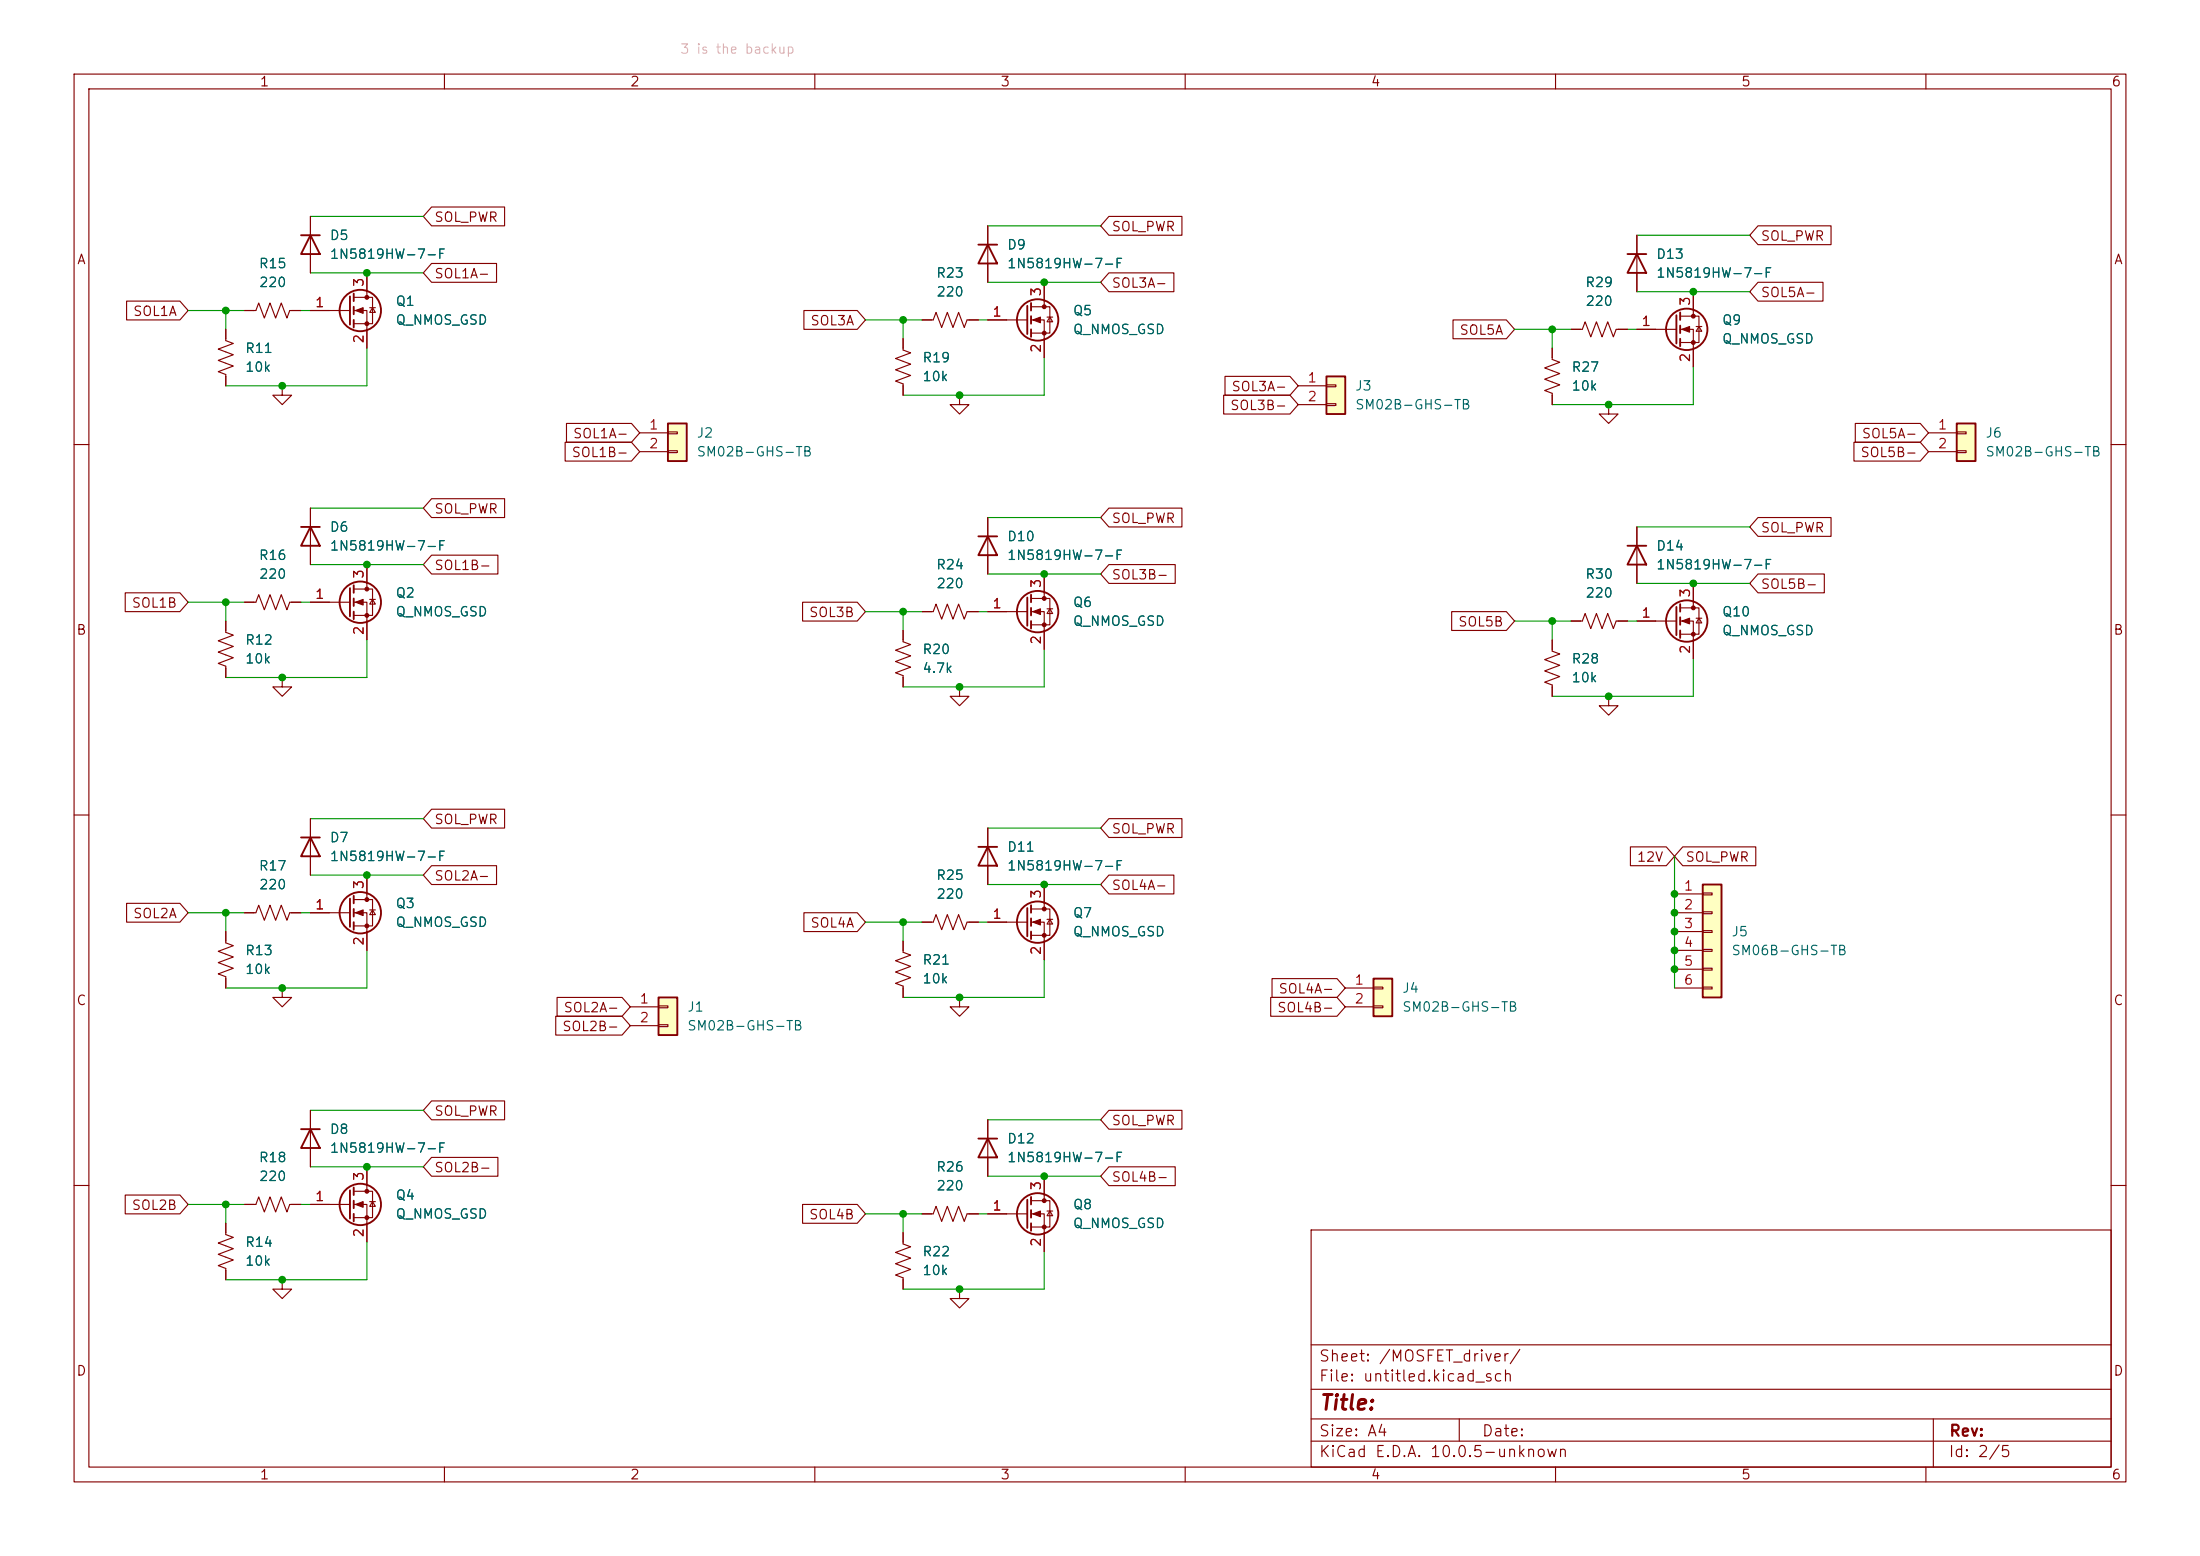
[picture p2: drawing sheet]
<svg xmlns="http://www.w3.org/2000/svg" width="297mm" height="210mm" viewBox="0 0 297 210" stroke-linecap="round" stroke-linejoin="round" font-family="sans-serif">
<g fill="none" stroke="#840000" stroke-width=".15">
<path d="M10 10h277v190h-277zM12 12h273v186h-273zM60 10v2M110 10v2M160 10v2M210 10v2M260 10v2M121.9 45.7v1.5l1 .4-2 .8 2 .7-2 .8 2 .8-2 .7 1 .4v1.5M124.5 43.2h1.5l.4-1 .7 2 .8-2 .8 2 .7-2 .8 2 .4-1h1.5M129.5 53.3v1.3h1.3l-1.3 1.3-1.2-1.3h1.2M129.5 53.3h.1M10 60h2"/>
<path d="M133.3 69.9v7.6M141 77.5v3.3M285 60h2M30.5 83.8v1.5l1 .4-2 .8 2 .7-2 .8 2 .8-2 .7 1 .4v1.5M33 81.3h1.5l.4-1 .8 2 .7-2 .8 2 .8-2 .7 2 .4-1h1.5M38.1 91.4v1.3h1.3l-1.3 1.3-1.3-1.3h1.3M38.1 91.4h.1M121.9 85.1v1.5l1 .4-2 .8 2 .7-2 .8 2 .7-2 .8 1 .4v1.5M133.3 82.6h5.4M139.2 80.8h2.5v3.5h-2.5M139.2 82.6h1.8v5M141.4 82.2h.7"/>
<path d="M141.7 82.2l.4 .6h-.7zM10 110h2M285 110h2M10 160h2M177 166h108v32h-108zM285 160h2M60 198v2M110 198v2M160 198v2M177 194.5h108M177 191.5h108M177 187.5h108"/>
<path d="M177 181.5h108M197 191.5v3M210 198v2M260 198v2M261 191.5v6.5"/>
</g>
<g fill="none" stroke="#840000" stroke-width=".25">
<path d="M132.1 72.4h2.5M133.3 72.4l1.3 2.5h-2.5zM138.7 80.6v3.9M139.2 80.3v1M139.2 82v1.1M139.2 83.8v1"/>
<circle cx="140.1" cy="82.5" r="2.79"/>
</g>
<g fill="#840000" stroke="#840000" stroke-width=".15">
<path d="M139.4 82.6l1.1-.4v.7z"/>
<circle cx="141" cy="80.8" r=".25"/>
<circle cx="141" cy="84.3" r=".25"/>
</g>
<path d="M179.1 50.8h2.5v5.1h-2.5z" fill="#ffffc2"/>
<g fill="none" stroke="#840000" stroke-width=".25">
<path d="M132.1 33h2.5M133.3 33l1.3 2.6h-2.5zM138.7 41.3v3.8M139.2 40.9v1M139.2 42.7v1M139.2 44.5v1M179.1 50.8h2.5v5.1h-2.5zM40.6 152.4h2.6M41.9 152.4l1.3 2.5h-2.6zM47.2 160.7v3.8M47.8 160.3v1M47.8 162.1v1"/>
<path d="M47.8 163.8v1"/>
<circle cx="140.1" cy="43.2" r="2.79"/>
<circle cx="48.6" cy="162.6" r="2.79"/>
</g>
<g fill="none" stroke="#840000" stroke-width=".15">
<path d="M133.3 30.5v7.6M141 38.1v3.3M133.3 43.2h5.4M139.2 41.4h2.5v3.6h-2.5M139.2 43.2h1.8v5.1M141.4 42.8h.7M141.7 42.8l.4 .6h-.7zM175.3 52.1h3.8M175.3 54.6h3.8M179.1 51.9h1.2v.3h-1.2zM179.1 54.5h1.2v.2h-1.2zM124.5 82.6h1.5l.4-1.1 .7 2.1 .8-2.1 .8 2.1 .7-2.1 .8 2.1 .4-1h1.5"/>
<path d="M129.5 92.7v1.3h1.3l-1.3 1.3-1.2-1.3h1.2M129.5 92.7h.1M41.9 149.9v7.6M49.5 157.5v3.3M30.5 165.1v1.5l1 .4-2 .8 2 .7-2 .8 2 .8-2 .7 1 .4v1.5M33 162.6h1.5l.4-1.1 .8 2.1 .7-2.1 .8 2.1 .8-2.1 .7 2.1 .4-1h1.5M38.1 172.7v1.3h1.3l-1.3 1.3-1.3-1.3h1.3M38.1 172.7h.1M41.9 162.6h5.3M47.8 160.8h2.5v3.5h-2.5M47.8 162.6h1.7v5M49.9 162.2h.8"/>
<path d="M50.3 162.2l.4 .6h-.8z"/>
</g>
<g fill="#840000" stroke="#840000" stroke-width=".15">
<path d="M48 162.6l1-.4v.7z"/>
<path d="M139.4 43.2l1.1-.4v.8z"/>
<circle cx="49.5" cy="160.8" r=".25"/>
<circle cx="49.5" cy="164.3" r=".25"/>
<circle cx="141" cy="41.4" r=".25"/>
<circle cx="141" cy="45" r=".25"/>
</g>
<path d="M185.4 132.1h2.6v5.1h-2.6z" fill="#ffffc2"/>
<g fill="none" stroke="#840000" stroke-width=".25">
<path d="M219.7 34.3h2.5M221 34.3l1.2 2.5h-2.5zM226.3 42.5v3.9M226.8 42.2v1M226.8 43.9v1.1M226.8 45.7v1M219.7 73.7h2.5M221 73.7l1.2 2.5h-2.5zM226.3 81.9v3.8M226.8 81.5v1.1M226.8 83.3v1M226.8 85.1v1"/>
<path d="M185.4 132.1h2.6v5.1h-2.6z"/>
<circle cx="227.7" cy="44.4" r="2.79"/>
<circle cx="227.7" cy="83.8" r="2.79"/>
</g>
<g fill="none" stroke="#840000" stroke-width=".15">
<path d="M221 31.8v7.6M228.6 39.4v3.3M221 44.5h5.3M226.8 42.7h2.6v3.5h-2.6M226.8 44.5h1.8v5M229 44.1h.7M229.4 44.1l.3 .6h-.7zM221 71.1v7.6M228.6 78.7v3.3M209.5 86.4v1.5l1.1 .4-2.1 .7 2.1 .8-2.1 .8 2.1 .7-2.1 .8 1 .4v1.5M221 83.8h5.3M226.8 82h2.6v3.6h-2.6"/>
<path d="M226.8 83.8h1.8v5.1M229 83.4h.7M229.4 83.4l.3 .7h-.7zM129.5 134.6v1.3h1.3l-1.3 1.3-1.2-1.3h1.2M129.5 134.6h.1M181.6 133.4h3.8M181.6 135.9h3.8M185.4 133.2h1.3v.3h-1.3zM185.4 135.8h1.3v.2h-1.3z"/>
</g>
<g fill="#840000" stroke="#840000" stroke-width=".15">
<path d="M227.1 44.5l1-.4v.7z"/>
<path d="M227.1 83.8l1-.4v.8z"/>
<circle cx="228.6" cy="42.7" r=".25"/>
<circle cx="228.6" cy="46.2" r=".25"/>
<circle cx="228.6" cy="82" r=".25"/>
<circle cx="228.6" cy="85.6" r=".25"/>
</g>
<path d="M229.9 119.4h2.5v15.2h-2.5z" fill="#ffffc2"/>
<path d="M229.9 119.4h2.5v15.2h-2.5z" fill="none" stroke="#840000" stroke-width=".25"/>
<g fill="none" stroke="#840000" stroke-width=".15">
<path d="M209.5 47v1.5l1.1 .4-2.1 .8 2.1 .7-2.1 .8 2.1 .7-2.1 .8 1 .4v1.5M212.1 44.5h1.5l.4-1.1 .8 2.1 .7-2.1 .8 2.1 .7-2.1 .8 2.1 .4-1h1.5M217.2 54.6v1.3h1.2l-1.2 1.3-1.3-1.3h1.3M217.2 54.6h.1M226.1 120.7h3.8M226.1 123.2h3.8M226.1 125.7h3.8M226.1 128.3h3.8M226.1 130.8h3.8M226.1 133.4h3.8M229.9 120.5h1.2v.3h-1.2zM229.9 123.1h1.2v.2h-1.2z"/>
<path d="M229.9 125.6h1.2v.3h-1.2zM229.9 128.1h1.2v.3h-1.2zM229.9 130.7h1.2v.2h-1.2zM229.9 133.2h1.2v.3h-1.2z"/>
</g>
<path d="M264.2 57.2h2.5v5h-2.5z" fill="#ffffc2"/>
<g fill="none" stroke="#840000" stroke-width=".25">
<path d="M264.2 57.2h2.5v5h-2.5zM40.6 71.1h2.6M41.9 71.1l1.3 2.6h-2.6zM47.2 79.4v3.8M47.8 79v1M47.8 80.8v1M47.8 82.6v1M40.6 113h2.6M41.9 113l1.3 2.6h-2.6zM132.1 114.3h2.5M133.3 114.3l1.3 2.5h-2.5zM47.2 121.3v3.8"/>
<path d="M47.8 120.9v1M47.8 122.7v1M47.8 124.5v1M138.7 122.6v3.8M139.2 122.2v1M139.2 124v1M139.2 125.7v1M138.7 161.9v3.8M139.2 161.5v1.1M139.2 163.3v1M139.2 165.1v1"/>
<circle cx="48.6" cy="81.3" r="2.79"/>
<circle cx="48.6" cy="123.2" r="2.79"/>
<circle cx="140.1" cy="124.5" r="2.79"/>
<circle cx="140.1" cy="163.8" r="2.79"/>
</g>
<g fill="none" stroke="#840000" stroke-width=".15">
<path d="M30.5 44.5v1.5l1 .4-2 .7 2 .8-2 .7 2 .8-2 .8 1 .3v1.6M38.1 52.1v1.2h1.3l-1.3 1.3-1.3-1.3h1.3M38.1 52.1h.1M260.3 58.4h3.9M264.2 58.3h1.2v.2h-1.2zM41.9 68.6v7.6M47.8 79.5h2.5v3.6h-2.5M49.5 76.2v3.3M260.3 61h3.9M264.2 60.8h1.2v.3h-1.2zM41.9 81.3h5.3M47.8 81.3h1.7v5.1"/>
<path d="M49.9 80.9h.8M50.3 80.9l.4 .6h-.8zM212.1 83.8h1.5l.4-1 .8 2 .7-2 .8 2 .7-2 .8 2 .4-1h1.5M217.2 94v1.3h1.2l-1.2 1.2-1.3-1.2h1.3M217.2 94h.1M41.9 110.5v7.6M49.5 118.1v3.3M133.3 111.8v7.6M141 119.4v3.3M30.5 125.7v1.6l1 .3-2 .8 2 .8-2 .7 2 .8-2 .7 1 .4v1.6M33 123.2h1.5l.4-1 .8 2 .7-2 .8 2 .8-2 .7 2 .4-1h1.5M38.1 133.4v1.2h1.3l-1.3 1.3-1.3-1.3h1.3"/>
<path d="M38.1 133.4h.1M41.9 123.2h5.3M47.8 121.4h2.5v3.6h-2.5M47.8 123.2h1.7v5.1M49.9 122.8h.8M50.3 122.8l.4 .6h-.8zM121.9 127v1.5l1 .4-2 .8 2 .7-2 .8 2 .8-2 .7 1 .4v1.5M133.3 124.5h5.4M139.2 122.7h2.5v3.5h-2.5M139.2 124.5h1.8v5M141.4 124.1h.7M141.7 124.1l.4 .6h-.7z"/>
<path d="M141 158.8v3.3M121.9 166.4v1.5l1 .4-2 .7 2 .8-2 .8 2 .7-2 .8 1 .4v1.5M129.5 174v1.3h1.3l-1.3 1.2-1.2-1.2h1.2M129.5 174h.1M133.3 163.8h5.4M139.2 162.1h2.5v3.5h-2.5M139.2 163.8h1.8v5.1M141.4 163.4h.7M141.7 163.4l.4 .7h-.7z"/>
</g>
<g fill="#840000" stroke="#840000" stroke-width=".15">
<path d="M48 123.2l1-.4v.8z"/>
<path d="M48 81.3l1-.4v.8z"/>
<path d="M139.4 163.8l1.1-.4v.8z"/>
<path d="M139.4 124.5l1.1-.4v.7z"/>
<circle cx="49.5" cy="121.4" r=".25"/>
<circle cx="49.5" cy="125" r=".25"/>
<circle cx="49.5" cy="79.5" r=".25"/>
<circle cx="49.5" cy="83.1" r=".25"/>
<circle cx="141" cy="162.1" r=".25"/>
<circle cx="141" cy="165.6" r=".25"/>
<circle cx="141" cy="122.7" r=".25"/>
<circle cx="141" cy="126.2" r=".25"/>
</g>
<path d="M88.9 134.6h2.5v5.1h-2.5z" fill="#ffffc2"/>
<path d="M88.9 134.6h2.5v5.1h-2.5z" fill="none" stroke="#840000" stroke-width=".25"/>
<path d="M85.1 135.9h3.8M85.1 138.4h3.8M88.9 135.8h1.3v.2h-1.3zM88.9 138.3h1.3v.3h-1.3z" fill="none" stroke="#840000" stroke-width=".15"/>
<path d="M90.2 57.2h2.5v5h-2.5z" fill="#ffffc2"/>
<g fill="none" stroke="#840000" stroke-width=".25">
<path d="M40.6 31.8h2.6M41.9 31.8l1.3 2.5h-2.6zM47.8 39.6v1M47.2 40v3.8M47.8 41.4v1M47.8 43.2v1M90.2 57.2h2.5v5h-2.5zM132.1 153.7h2.5M133.3 153.7l1.3 2.5h-2.5z"/>
<circle cx="48.6" cy="41.9" r="2.79"/>
</g>
<g fill="none" stroke="#840000" stroke-width=".15">
<path d="M41.9 29.2v7.6M49.5 36.8v3.3M58.3 35.6h8.7v2.5h-8.7l-1.2-1.3zM58.3 27.9h9.8v2.6h-9.8l-1.2-1.3zM133.3 30.5v2.5M133.3 35.6v2.5M141 38.1v2.5M149.7 36.8h8.8v2.6h-8.8l-1.1-1.3zM149.7 29.2h9.9v2.6h-9.9l-1.1-1.3zM221 31.8v2.5M221 36.8v2.6M228.6 39.4v2.5"/>
<path d="M237.3 38.1h8.8v2.5h-8.8l-1.1-1.2zM237.3 30.5h9.9v2.5h-9.9l-1.1-1.2zM17.1 40.6h7.2l1.1 1.3-1.1 1.3h-7.2zM30.5 44.5v1.2M30.5 50.8v1.3M33 41.9h1.5l.4-1 .8 2 .7-2 .8 2 .8-2 .7 2 .4-1h1.5M38.1 52.1h.1M41.9 41.9h5.3M47.8 40.1h2.5v3.6h-2.5M47.8 41.9h1.7v5.1M49.9 41.5h.8M50.3 41.5l.4 .7h-.8z"/>
<path d="M76.3 59.7h8.9l1.2 1.3-1.2 1.2h-8.9zM76.5 57.1h8.7l1.2 1.3-1.2 1.3h-8.7zM86.4 58.4h3.8M90.2 58.3h1.2v.2h-1.2zM108.5 41.9h7.2l1.1 1.3-1.1 1.3h-7.2zM121.9 45.7v1.3M121.9 52.1v1.2M124.5 43.2h1.2M129.5 53.3h.1M130.8 43.2h1.3M133.3 43.2h2.6M141 45.7v2.6"/>
<path d="M165.2 53.3h8.9l1.2 1.3-1.2 1.3h-8.9zM165.4 50.8h8.7l1.2 1.3-1.2 1.2h-8.7zM196.2 43.2h7.2l1.1 1.3-1.1 1.2h-7.2zM209.5 47v1.3M209.5 53.3v1.3M212.1 44.5h1.3M217.2 54.6h.1M218.4 44.5h1.3M221 44.5h2.5M228.6 47v2.5M250.3 59.7h8.9l1.1 1.3-1.1 1.2h-8.9zM250.5 57.1h8.7l1.1 1.3-1.1 1.3h-8.7z"/>
<path d="M41.9 68.6v2.5M41.9 73.7v2.5M49.5 76.2v2.5M58.3 74.9h8.9v2.6h-8.9l-1.2-1.3zM58.3 67.3h9.8v2.6h-9.8l-1.2-1.3zM86.4 61h3.8M90.2 60.8h1.2v.3h-1.2zM133.3 69.9v2.5M133.3 74.9v2.6M141 77.5v2.5M149.7 68.6h9.9v2.5h-9.9l-1.1-1.2zM149.7 76.2h9v2.5h-9l-1.1-1.2z"/>
<path d="M221 71.1v2.6M221 76.2v2.5M228.6 78.7v2.6M237.3 77.5h9v2.5h-9l-1.1-1.3zM237.3 69.8h9.9v2.6h-9.9l-1.1-1.3zM16.9 80h7.4l1.1 1.3-1.1 1.3h-7.4zM30.5 83.8v1.3M30.5 90.2v1.2M33 81.3h1.3M38.1 91.4h.1M39.4 81.3h1.2M41.9 81.3h2.5"/>
<path d="M49.5 83.8v2.6M108.3 81.3h7.4l1.1 1.3-1.1 1.2h-7.4zM121.9 85.1v1.3M121.9 91.4v1.3M124.5 82.6h1.2M129.5 92.7h.1M130.8 82.6h1.3M133.3 82.6h2.6M141 85.1v2.5M196 82.5h7.4l1.1 1.3-1.1 1.3h-7.4zM209.5 86.4v1.2M209.5 92.7v1.3"/>
<path d="M212.1 83.8h1.3M217.2 94h.1M218.4 83.8h1.3M221 83.8h2.5M228.6 86.4v2.5M41.9 110.5v2.5M41.9 115.6v2.5M49.5 118.1v2.6M58.3 116.8h8.7v2.6h-8.7l-1.2-1.3zM58.3 109.2h9.8v2.6h-9.8l-1.2-1.3zM133.3 111.8v2.5M133.3 116.8v2.6"/>
<path d="M141 119.4v2.5M149.7 110.5h9.9v2.5h-9.9l-1.1-1.2zM149.7 118.1h8.8v2.6h-8.8l-1.1-1.3zM220.1 114.3h4.8l1.2 1.3-1.2 1.2h-4.8zM227.2 114.3h9.8v2.5h-9.8l-1.1-1.2zM17.1 121.9h7.2l1.1 1.3-1.1 1.3h-7.2zM30.5 125.7v1.3M30.5 132.1v1.3M33 123.2h1.3M38.1 133.4h.1M39.4 123.2h1.2M41.9 123.2h2.5"/>
<path d="M49.5 125.7v2.6M75 137.2h9l1.1 1.2-1.1 1.3h-9zM75.2 134.6h8.8l1.1 1.3-1.1 1.3h-8.8zM108.5 123.2h7.2l1.1 1.3-1.1 1.2h-7.2zM121.9 127v1.3M121.9 133.4v1.2M124.5 124.5h1.5l.4-1.1 .7 2.1 .8-2.1 .8 2.1 .7-2.1 .8 2.1 .4-1h1.5M129.5 134.6h.1M133.3 124.5h2.6M141 127v2.5M171.5 134.6h9l1.1 1.3-1.1 1.3h-9zM171.7 132.1h8.8l1.1 1.3-1.1 1.2h-8.8z"/>
<path d="M41.9 149.9v2.5M41.9 154.9v2.6M49.5 157.5v2.5M58.3 156.2h8.9v2.6h-8.9l-1.2-1.3zM58.3 148.6h9.8v2.5h-9.8l-1.2-1.2zM133.3 151.1v7.7M141 158.8v2.5M149.7 149.9h9.9v2.5h-9.9l-1.1-1.3zM149.7 157.5h9v2.5h-9l-1.1-1.2zM16.9 161.3h7.4l1.1 1.3-1.1 1.2h-7.4zM30.5 165.1v1.3M30.5 171.5v1.2"/>
<path d="M33 162.6h1.3M38.1 172.7h.1M39.4 162.6h1.2M41.9 162.6h2.5M49.5 165.1v2.5M108.3 162.6h7.4l1.1 1.2-1.1 1.3h-7.4zM121.9 166.4v1.2M121.9 172.7v1.3M124.5 163.8h1.5l.4-1 .7 2 .8-2 .8 2 .7-2 .8 2 .4-1h1.5M129.5 174h.1M133.3 163.8h2.6M141 166.4v2.5"/>
</g>
<g fill="#840000" stroke="#840000" stroke-width=".15">
<path d="M48 41.9l1-.4v.8z"/>
<circle cx="49.5" cy="40.1" r=".25"/>
<circle cx="49.5" cy="43.7" r=".25"/>
</g>
<g fill="none" stroke="#009600" stroke-width=".15">
<path d="M41.9 29.2h15.2M41.9 36.8h15.2M133.3 30.5h15.3M133.3 38.1h15.3M221 39.4h15.2M221 31.8h15.2M25.4 41.9h7.6M30.5 41.9v2.6M40.6 41.9h1.3M49.5 47v5.1h-19M116.8 43.2h7.7M121.9 43.2v2.5"/>
<path d="M132.1 43.2h1.2M141 48.3v5h-19.1M204.5 44.5h7.6M209.5 44.5v2.5M219.7 44.5h1.3M228.6 49.5v5.1h-19.1M41.9 76.2h15.2M41.9 68.6h15.2M133.3 77.5h15.3M133.3 69.9h15.3M221 78.7h15.2M221 71.1h15.2"/>
<path d="M25.4 81.3h7.6M30.5 81.3v2.5M40.6 81.3h1.3M49.5 86.4v5h-19M116.8 82.6h7.7M121.9 82.6v2.5M132.1 82.6h1.2M141 87.6v5.1h-19.1M204.5 83.8h7.6M209.5 83.8v2.6M219.7 83.8h1.3M228.6 88.9v5.1h-19.1"/>
<path d="M41.9 110.5h15.2M41.9 118.1h15.2M133.3 111.8h15.3M133.3 119.4h15.3M226.1 115.6v17.8M25.4 123.2h7.6M30.5 123.2v2.5M40.6 123.2h1.3M49.5 128.3v5.1h-19M116.8 124.5h7.7M121.9 124.5v2.5M132.1 124.5h1.2"/>
<path d="M141 129.5v5.1h-19.1M41.9 149.9h15.2M41.9 157.5h15.2M133.3 151.1h15.3M133.3 158.8h15.3M25.4 162.6h7.6M30.5 162.6v2.5M40.6 162.6h1.3M49.5 167.6v5.1h-19M116.8 163.8h7.7M121.9 163.8v2.6M132.1 163.8h1.2"/>
<path d="M141 168.9v5.1h-19.1"/>
</g>
<g fill="#009600" stroke="#009600" stroke-width=".14">
<circle cx="121.9" cy="43.2" r=".46"/>
<circle cx="49.5" cy="76.2" r=".46"/>
<circle cx="141" cy="38.1" r=".46"/>
<circle cx="129.5" cy="53.3" r=".46"/>
<circle cx="30.5" cy="81.3" r=".46"/>
<circle cx="49.5" cy="36.8" r=".46"/>
<circle cx="121.9" cy="82.6" r=".46"/>
<circle cx="141" cy="77.5" r=".46"/>
<circle cx="226.1" cy="125.7" r=".46"/>
<circle cx="217.2" cy="94" r=".46"/>
<circle cx="226.1" cy="128.3" r=".46"/>
<circle cx="226.1" cy="120.7" r=".46"/>
<circle cx="226.1" cy="123.2" r=".46"/>
<circle cx="141" cy="158.8" r=".46"/>
<circle cx="226.1" cy="130.8" r=".46"/>
<circle cx="129.5" cy="92.7" r=".46"/>
<circle cx="30.5" cy="41.9" r=".46"/>
<circle cx="38.1" cy="91.4" r=".46"/>
<circle cx="38.1" cy="133.4" r=".46"/>
<circle cx="38.1" cy="52.1" r=".46"/>
<circle cx="30.5" cy="123.2" r=".46"/>
<circle cx="209.5" cy="83.8" r=".46"/>
<circle cx="209.5" cy="44.5" r=".46"/>
<circle cx="217.2" cy="54.6" r=".46"/>
<circle cx="228.6" cy="39.4" r=".46"/>
<circle cx="228.6" cy="78.7" r=".46"/>
<circle cx="49.5" cy="118.1" r=".46"/>
<circle cx="49.5" cy="157.5" r=".46"/>
<circle cx="30.5" cy="162.6" r=".46"/>
<circle cx="38.1" cy="172.7" r=".46"/>
<circle cx="121.9" cy="124.5" r=".46"/>
<circle cx="121.9" cy="163.8" r=".46"/>
<circle cx="129.5" cy="134.6" r=".46"/>
<circle cx="141" cy="119.4" r=".46"/>
<circle cx="129.5" cy="174" r=".46"/>
</g>
<text font-size="2" fill="#840000" x="178" y="190.8">Title:</text>
<g font-size="1.5" fill="#840000">
<text x="178" y="184.1">Sheet: /MOSFET_driver/</text>
<text x="178" y="186.8">File: untitled.kicad_sch</text>
<text x="178" y="197">KiCad E.D.A. 10.0.5-unknown</text>
<text x="178" y="194.2">Size: A4</text>
<text x="200" y="194.2">Date:</text>
<text x="263" y="197">Id: 2/5</text>
<text x="263" y="194.2">Rev:</text>
</g>
<g font-size="1.3" fill="#840000">
<text x="35" y="12">1</text>
<text x="85" y="12">2</text>
<text x="135" y="12">3</text>
<text x="185" y="12">4</text>
<text x="235" y="12">5</text>
<text x="285" y="12">6</text>
<text x="10.3" y="36">A</text>
<text x="58.6" y="30.3">SOL_PWR</text>
<text x="150" y="31.5">SOL_PWR</text>
<text x="237.6" y="32.8">SOL_PWR</text>
<text x="285.3" y="36">A</text>
<text x="58.6" y="37.9">SOL1A-</text>
<text x="150" y="39.2">SOL3A-</text>
<text x="237.6" y="40.4">SOL5A-</text>
<text x="17.9" y="43">SOL1A</text>
<text x="109.3" y="44.2">SOL3A</text>
<text x="196.9" y="45.5">SOL5A</text>
<text x="166.2" y="53.1">SOL3A-</text>
<text x="77.3" y="59.5">SOL1A-</text>
<text x="166" y="55.7">SOL3B-</text>
<text x="251.3" y="59.5">SOL5A-</text>
<text x="77.1" y="62">SOL1B-</text>
<text x="251.1" y="62">SOL5B-</text>
<text x="58.6" y="69.6">SOL_PWR</text>
<text x="150" y="70.9">SOL_PWR</text>
<text x="58.6" y="77.3">SOL1B-</text>
<text x="237.6" y="72.2">SOL_PWR</text>
<text x="17.7" y="82.3">SOL1B</text>
<text x="109.1" y="83.6">SOL3B</text>
<text x="150" y="78.5">SOL3B-</text>
<text x="237.6" y="79.8">SOL5B-</text>
<text x="10.2" y="86">B</text>
<text x="196.8" y="84.9">SOL5B</text>
<text x="285.2" y="86">B</text>
<text x="58.6" y="111.5">SOL_PWR</text>
<text x="150" y="112.8">SOL_PWR</text>
<text x="58.6" y="119.2">SOL2A-</text>
<text x="220.9" y="116.6">12V</text>
<text x="227.5" y="116.6">SOL_PWR</text>
<text x="17.9" y="124.2">SOL2A</text>
<text x="109.3" y="125.5">SOL4A</text>
<text x="150" y="120.4">SOL4A-</text>
<text x="10.2" y="136">C</text>
<text x="76" y="136.9">SOL2A-</text>
<text x="172.3" y="136.9">SOL4B-</text>
<text x="172.5" y="134.4">SOL4A-</text>
<text x="285.2" y="136">C</text>
<text x="75.8" y="139.5">SOL2B-</text>
<text x="58.6" y="150.9">SOL_PWR</text>
<text x="150" y="152.2">SOL_PWR</text>
<text x="58.6" y="158.5">SOL2B-</text>
<text x="150" y="159.8">SOL4B-</text>
<text x="17.7" y="163.6">SOL2B</text>
<text x="109.1" y="164.9">SOL4B</text>
<text x="10.2" y="186">D</text>
<text x="285.2" y="186">D</text>
<text x="35" y="200">1</text>
<text x="85" y="200">2</text>
<text x="135" y="200">3</text>
<text x="185" y="200">4</text>
<text x="235" y="200">5</text>
<text x="285" y="200">6</text>
</g>
<text font-size="1.3" fill="#fe5aff" x="91.7" y="7.6">3 is the backup</text>
<g font-size="1.3" fill="#006464">
<text x="44.4" y="32.7">D5</text>
<text x="44.4" y="35.3">1N5819HW-7-F</text>
<text x="135.9" y="34">D9</text>
<text x="223.5" y="35.3">D13</text>
<text x="34.9" y="36.5">R15</text>
<text x="34.9" y="39.1">220</text>
<text x="53.3" y="41.6">Q1</text>
<text x="126.3" y="37.8">R23</text>
<text x="126.3" y="40.3">220</text>
<text x="135.9" y="36.5">1N5819HW-7-F</text>
<text x="213.9" y="39.1">R29</text>
<text x="214" y="41.6">220</text>
<text x="223.5" y="37.8">1N5819HW-7-F</text>
<text x="33" y="48">R11</text>
<text x="53.3" y="44.1">Q_NMOS_GSD</text>
<text x="144.8" y="42.9">Q5</text>
<text x="144.8" y="45.4">Q_NMOS_GSD</text>
<text x="232.4" y="44.1">Q9</text>
<text x="232.4" y="46.7">Q_NMOS_GSD</text>
<text x="33" y="50.5">10k</text>
<text x="124.4" y="49.2">R19</text>
<text x="124.4" y="51.8">10k</text>
<text x="182.9" y="53">J3</text>
<text x="212.1" y="50.5">R27</text>
<text x="212.1" y="53">10k</text>
<text x="94" y="59.4">J2</text>
<text x="182.9" y="55.6">SM02B-GHS-TB</text>
<text x="268" y="59.4">J6</text>
<text x="94" y="61.9">SM02B-GHS-TB</text>
<text x="268" y="61.9">SM02B-GHS-TB</text>
<text x="34.9" y="75.9">R16</text>
<text x="44.4" y="72.1">D6</text>
<text x="44.4" y="74.6">1N5819HW-7-F</text>
<text x="126.3" y="77.2">R24</text>
<text x="135.9" y="73.4">D10</text>
<text x="135.9" y="75.9">1N5819HW-7-F</text>
<text x="223.5" y="74.6">D14</text>
<text x="223.5" y="77.2">1N5819HW-7-F</text>
<text x="34.9" y="78.4">220</text>
<text x="53.3" y="81">Q2</text>
<text x="53.3" y="83.5">Q_NMOS_GSD</text>
<text x="126.3" y="79.7">220</text>
<text x="144.8" y="82.2">Q6</text>
<text x="213.9" y="78.4">R30</text>
<text x="214" y="81">220</text>
<text x="232.4" y="83.5">Q10</text>
<text x="33" y="87.3">R12</text>
<text x="33" y="89.9">10k</text>
<text x="124.4" y="88.6">R20</text>
<text x="144.8" y="84.8">Q_NMOS_GSD</text>
<text x="212.1" y="89.9">R28</text>
<text x="232.4" y="86.1">Q_NMOS_GSD</text>
<text x="124.4" y="91.1">4.7k</text>
<text x="212.1" y="92.4">10k</text>
<text x="44.4" y="114">D7</text>
<text x="34.9" y="117.8">R17</text>
<text x="44.4" y="116.5">1N5819HW-7-F</text>
<text x="126.3" y="119.1">R25</text>
<text x="135.9" y="115.3">D11</text>
<text x="135.9" y="117.8">1N5819HW-7-F</text>
<text x="34.9" y="120.3">220</text>
<text x="53.3" y="122.9">Q3</text>
<text x="53.3" y="125.4">Q_NMOS_GSD</text>
<text x="126.3" y="121.6">220</text>
<text x="144.8" y="124.2">Q7</text>
<text x="33" y="129.2">R13</text>
<text x="33" y="131.8">10k</text>
<text x="124.4" y="130.5">R21</text>
<text x="144.8" y="126.7">Q_NMOS_GSD</text>
<text x="233.7" y="126.7">J5</text>
<text x="233.7" y="129.2">SM06B-GHS-TB</text>
<text x="92.7" y="136.9">J1</text>
<text x="124.4" y="133">10k</text>
<text x="189.2" y="134.3">J4</text>
<text x="189.2" y="136.9">SM02B-GHS-TB</text>
<text x="92.7" y="139.4">SM02B-GHS-TB</text>
<text x="44.4" y="153.4">D8</text>
<text x="44.4" y="155.9">1N5819HW-7-F</text>
<text x="135.9" y="154.6">D12</text>
<text x="34.9" y="157.2">R18</text>
<text x="34.9" y="159.7">220</text>
<text x="126.3" y="158.4">R26</text>
<text x="126.3" y="161">220</text>
<text x="135.9" y="157.2">1N5819HW-7-F</text>
<text x="53.3" y="162.3">Q4</text>
<text x="53.3" y="164.8">Q_NMOS_GSD</text>
<text x="144.8" y="163.5">Q8</text>
<text x="144.8" y="166.1">Q_NMOS_GSD</text>
<text x="33" y="168.6">R14</text>
<text x="33" y="171.1">10k</text>
<text x="124.4" y="169.9">R22</text>
<text x="124.4" y="172.4">10k</text>
</g>
<g font-size="1.3" fill="#a90000">
<text x="42.4" y="41.8">1</text>
<text x="49.4" y="38.8" transform="rotate(-90 49.4 38.8)">3</text>
<text x="140.8" y="40.1" transform="rotate(-90 140.8 40.1)">3</text>
<text x="228.5" y="41.4" transform="rotate(-90 228.5 41.4)">3</text>
<text x="49.4" y="46.5" transform="rotate(-90 49.4 46.5)">2</text>
<text x="133.9" y="43">1</text>
<text x="140.8" y="47.7" transform="rotate(-90 140.8 47.7)">2</text>
<text x="221.5" y="44.3">1</text>
<text x="176.4" y="51.9">1</text>
<text x="228.5" y="49" transform="rotate(-90 228.5 49)">2</text>
<text x="87.5" y="58.3">1</text>
<text x="176.4" y="54.5">2</text>
<text x="261.5" y="58.3">1</text>
<text x="87.5" y="60.8">2</text>
<text x="261.5" y="60.8">2</text>
<text x="42.4" y="81.1">1</text>
<text x="49.4" y="78.2" transform="rotate(-90 49.4 78.2)">3</text>
<text x="133.9" y="82.4">1</text>
<text x="140.8" y="79.5" transform="rotate(-90 140.8 79.5)">3</text>
<text x="221.5" y="83.7">1</text>
<text x="228.5" y="80.7" transform="rotate(-90 228.5 80.7)">3</text>
<text x="49.4" y="85.8" transform="rotate(-90 49.4 85.8)">2</text>
<text x="140.8" y="87.1" transform="rotate(-90 140.8 87.1)">2</text>
<text x="228.5" y="88.4" transform="rotate(-90 228.5 88.4)">2</text>
<text x="42.4" y="123.1">1</text>
<text x="49.4" y="120.1" transform="rotate(-90 49.4 120.1)">3</text>
<text x="133.9" y="124.3">1</text>
<text x="140.8" y="121.4" transform="rotate(-90 140.8 121.4)">3</text>
<text x="227.2" y="120.5">1</text>
<text x="227.2" y="123.1">2</text>
<text x="227.2" y="125.6">3</text>
<text x="49.4" y="127.7" transform="rotate(-90 49.4 127.7)">2</text>
<text x="140.8" y="129" transform="rotate(-90 140.8 129)">2</text>
<text x="227.2" y="128.1">4</text>
<text x="227.2" y="130.7">5</text>
<text x="86.3" y="135.8">1</text>
<text x="182.8" y="133.2">1</text>
<text x="182.8" y="135.8">2</text>
<text x="227.2" y="133.2">6</text>
<text x="86.3" y="138.3">2</text>
<text x="49.4" y="159.5" transform="rotate(-90 49.4 159.5)">3</text>
<text x="140.8" y="160.8" transform="rotate(-90 140.8 160.8)">3</text>
<text x="42.4" y="162.4">1</text>
<text x="49.4" y="167.1" transform="rotate(-90 49.4 167.1)">2</text>
<text x="133.9" y="163.7">1</text>
<text x="140.8" y="168.4" transform="rotate(-90 140.8 168.4)">2</text>
</g>
</svg>
